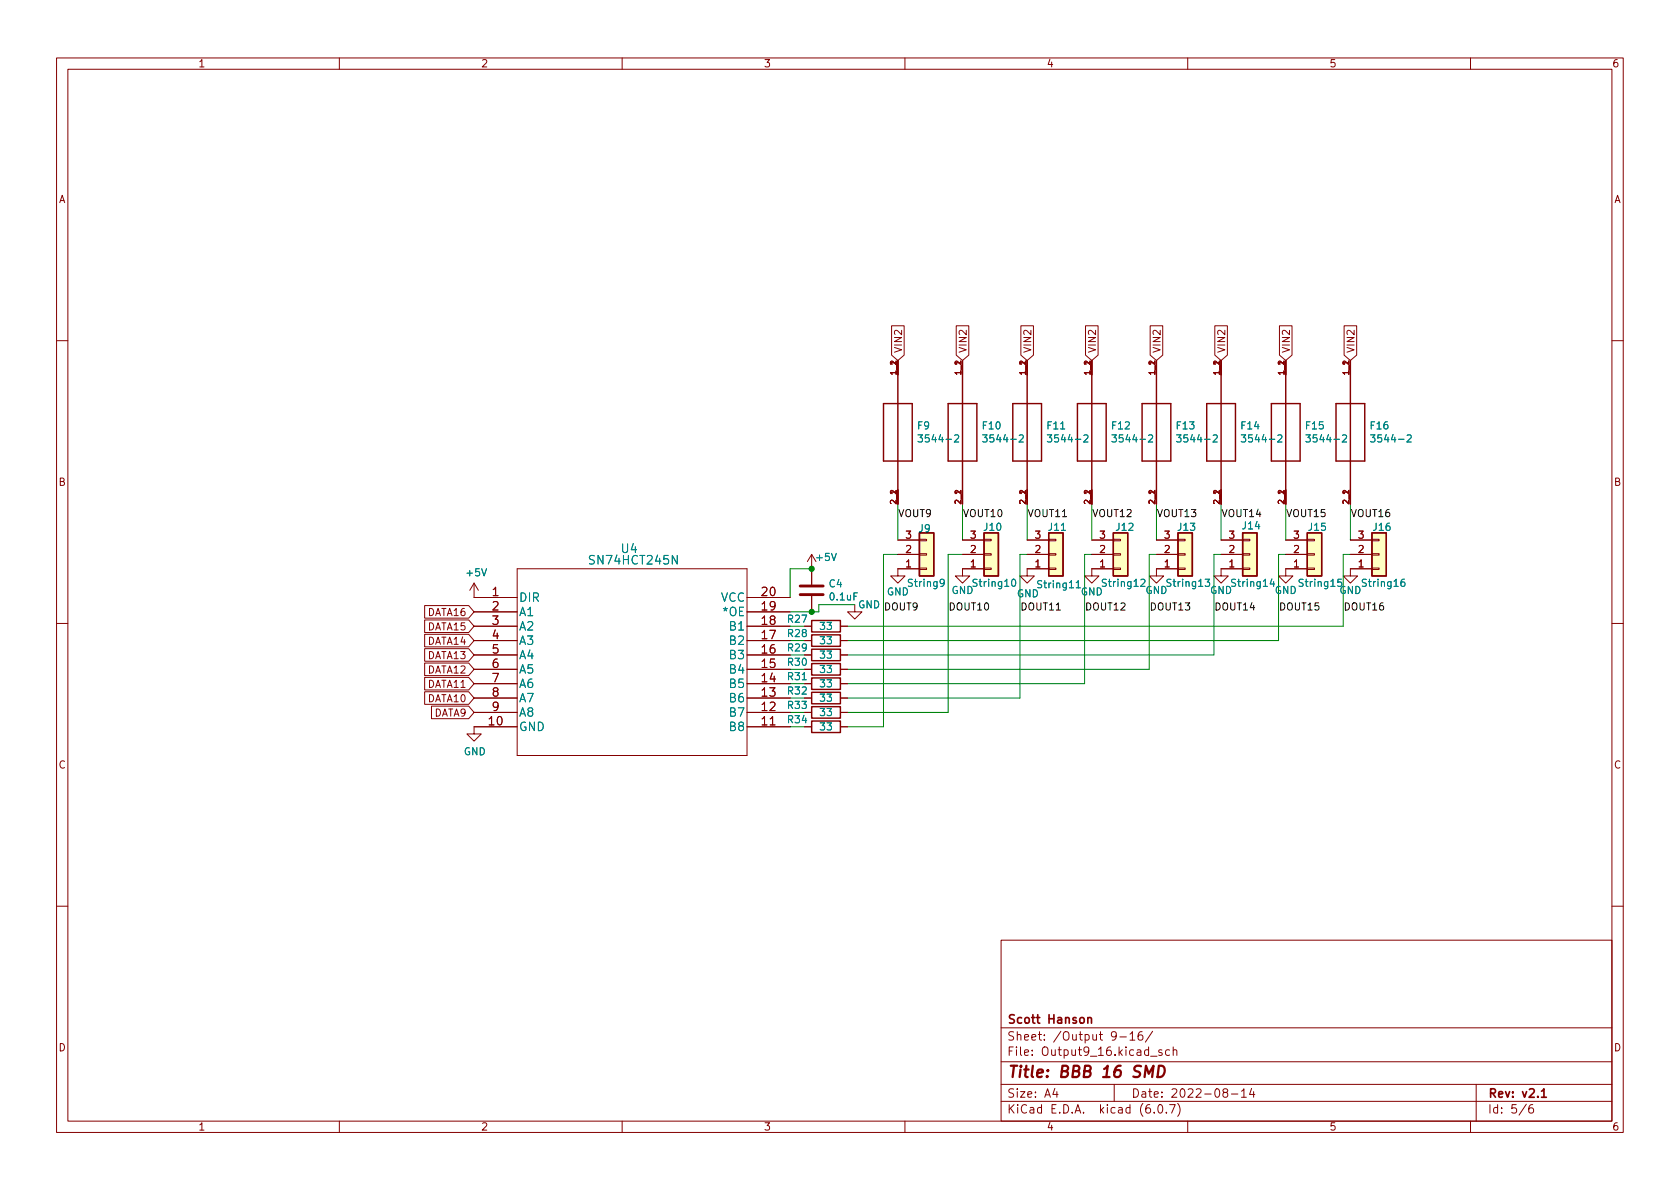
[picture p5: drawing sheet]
<svg xmlns="http://www.w3.org/2000/svg" width="297mm" height="210mm" viewBox="0 0 297 210" stroke-linecap="round" stroke-linejoin="round" font-family="sans-serif">
<g fill="none" stroke="#840000" stroke-width=".18">
<path d="M10 10.2h277v190.1h-277zM12 12.2h273v186.1h-273zM60 10.2v2M110 10.2v2M160 10.2v2M210 10.2v2M260 10.2v2M157.6 57.6h2.3v5.2l-1.2 .9-1.1-.9zM169.1 57.6h2.2v5.2l-1.1 .9-1.1-.9zM180.5 57.6h2.2v5.2l-1.1 .9-1.1-.9zM191.9 57.6h2.3v5.2l-1.2 .9-1.1-.9zM203.4 57.6h2.2v5.2l-1.1 .9-1.1-.9z"/>
<path d="M214.8 57.6h2.2v5.2l-1.1 .9-1.1-.9zM226.2 57.6h2.2v5.2l-1.1 .9-1.1-.9zM237.6 57.6h2.3v5.2l-1.1 .9-1.2-.9zM10 60.2h2M158.7 63.7v2.6M170.2 63.7v2.6M181.6 63.7v2.6M193 63.7v2.6M204.5 63.7v2.6M215.9 63.7v2.6M227.3 63.7v2.6M238.8 63.7v2.6"/>
<path d="M285 60.2h2M143.5 98v5.4M143.5 98l-.8 1.3M143.5 98l.8 1.3M158.7 98h3.9M158.7 95.5h3.9M158.7 86.6v2.5M162.6 95.4h1.2v.2h-1.2zM162.6 97.9h1.2v.3h-1.2zM170.2 98h3.8M170.2 95.5h3.8M170.2 86.6v2.5"/>
<path d="M174 95.4h1.3v.2h-1.3zM174 97.9h1.3v.3h-1.3zM181.6 98h3.8M181.6 95.5h3.8M181.6 86.6v2.5M185.4 95.4h1.3v.2h-1.3zM185.4 97.9h1.3v.3h-1.3zM193 98h3.8M193 95.5h3.8M193 86.6v2.5M196.8 95.4h1.3v.2h-1.3zM196.8 97.9h1.3v.3h-1.3z"/>
<path d="M204.5 98h3.8M204.5 95.5h3.8M204.5 86.6v2.5M208.3 95.4h1.2v.2h-1.2zM208.3 97.9h1.2v.3h-1.2zM215.9 98h3.8M215.9 95.5h3.8M215.9 86.6v2.5M219.7 95.4h1.3v.2h-1.3zM219.7 97.9h1.3v.3h-1.3zM227.3 98h3.8M227.3 95.5h3.8"/>
<path d="M227.3 86.6v2.5M231.1 95.4h1.3v.2h-1.3zM231.1 97.9h1.3v.3h-1.3zM238.8 98h3.8M238.8 95.5h3.8M238.8 86.6v2.5M242.6 95.4h1.2v.2h-1.2zM242.6 97.9h1.2v.3h-1.2zM10 110.2h2M75.1 109.6h7.8l.9 1.1-.9 1.1h-7.8zM75.1 107.1h7.8l.9 1.1-.9 1.1h-7.8zM75.1 112.2h7.8l.9 1.1-.9 1.1h-7.8z"/>
<path d="M75.1 114.7h7.8l.9 1.1-.9 1.1h-7.8zM75.1 119.8h7.8l.9 1.1-.9 1.1h-7.8zM75.1 117.2h7.8l.9 1.2-.9 1.1h-7.8zM83.8 113.3h7.6M83.8 115.8h7.6M83.8 103.1v2.6h7.6M83.8 118.4h7.6M83.8 110.7h7.6M83.8 108.2h7.6M83.8 103.1l-.7 1.3M83.8 103.1l.8 1.3M91.4 100.6h40.7v33h-40.7z"/>
<path d="M132.1 113.3h7.6M132.1 115.8h7.6M132.1 105.7h7.6M132.1 118.4h7.6M132.1 110.7h7.6M132.1 108.2h7.6M142.2 113.3h1.3M142.2 115.8h1.3M142.2 118.4h1.3M142.2 110.7h1.3M143.5 105.4v2.8M148.6 113.3h1.3"/>
<path d="M148.6 115.8h1.3M148.6 118.4h1.3M148.6 110.7h1.3M151.1 106.9v1.3h1.3l-1.3 1.3-1.2-1.3h1.2M162.6 100.5h1.2v.2h-1.2zM162.6 100.6h-3.9v1.2h1.3l-1.3 1.3-1.2-1.3h1.2M174 100.5h1.3v.2h-1.3zM174 100.6h-3.8v1.2h1.2l-1.2 1.3-1.3-1.3h1.3M185.4 100.5h1.3v.2h-1.3zM185.4 100.6h-3.8v1.2h1.3l-1.3 1.3-1.3-1.3h1.3M196.8 100.5h1.3v.2h-1.3zM196.8 100.6h-3.8v1.2h1.3l-1.3 1.3-1.2-1.3h1.2"/>
<path d="M208.3 100.5h1.2v.2h-1.2zM208.3 100.6h-3.8v1.2h1.2l-1.2 1.3-1.3-1.3h1.3M219.7 100.5h1.3v.2h-1.3zM219.7 100.6h-3.8v1.2h1.3l-1.3 1.3-1.3-1.3h1.3M231.1 100.5h1.3v.2h-1.3zM231.1 100.6h-3.8v1.2h1.3l-1.3 1.3-1.2-1.3h1.2M242.6 100.5h1.2v.2h-1.2zM242.6 100.6h-3.8v1.2h1.2l-1.2 1.3-1.3-1.3h1.3M285 110.2h2M75.1 122.3h7.8l.9 1.1-.9 1.1h-7.8zM76.3 124.9h6.6l.9 1.1-.9 1.1h-6.6zM83.8 126h7.6"/>
<path d="M83.8 123.4h7.6M83.8 120.9h7.6M91.4 128.5h-7.6v1.3h1.3l-1.3 1.3-1.3-1.3h1.3M132.1 126h7.6M132.1 128.5h7.6M132.1 123.4h7.6M132.1 120.9h7.6M142.2 126h1.3M142.2 128.5h1.3M142.2 123.4h1.3M142.2 120.9h1.3M148.6 126h1.3"/>
<path d="M148.6 128.5h1.3M148.6 123.4h1.3M148.6 120.9h1.3M10 160.2h2M177 166.3h108v32h-108zM285 160.2h2M60 198.3v2M110 198.3v2M160 198.3v2M177 194.8h108M177 191.8h108M177 187.8h108"/>
<path d="M177 181.8h108M186.5 192.5l-.4 1h1M186.9 193v1M197 191.8v3M198 183.4h1.1M199.8 182.9l.4-.5v1.5M199.8 183.9h.8M201.9 182.4a.59 .59 0 0 0-.7 .7v.5l.2 .3h.4l.2-.1 .1-.5-.2-.2-.4-.1-.3 .3M203.4 186.8h1.2M203.8 182.4l-1.3 1.9M204.1 196.7v.1M204.9 195.4l.2-.1a.81 .81 0 0 1 .6 .7 .81 .81 0 0 1-.3 .8h-.2a.81 .81 0 0 1-.6-.6 .81 .81 0 0 1 .3-.8z"/>
<path d="M205.4 185.7l-.3-.1-.2 .2v.3l.5 .1v.4h-.5M206.2 196.7v.1M206.8 195.3h1l-.7 1.5M206.8 185.7l-.4-.1-.3 .3v.4l.1 .3h.6M207.4 185.8l.2-.2 .4 .1 .1 .9M207.4 185.1v1.5M208.2 195.1a1.72 1.72 0 0 1 0 2.3M210 198.3v2M216.5 193.2l-.3-.3 .1-.2 .2-.2 .4 .1 .2 .2-.1 .2-.6 .2-.2 .3 .1 .4 .2 .1h.4l.2-.3-.1-.4-.2-.1M217.7 193.5h1.2M219.5 193l.4-.5v1.5M219.5 194h.9"/>
<path d="M221.3 192.5l-.4 1h1M221.6 193v1M260 198.3v2M261 191.8v6.5M269.9 195.3l-1.3 1.9M271 195.3a.6 .6 0 0 0-.7 .7v.5l.1 .3h.5l.2-.1 .1-.5-.2-.2-.4-.1-.3 .3"/>
</g>
<path d="M192.3 179.9v1M192.3 180.1l.3-.2 .3 .1 .1 .9M272.6 193l.4-.5v1.5M272.6 194h.8" fill="none" stroke="#840000" stroke-width=".3"/>
<path d="M202.4 190.5l.2-2 .5 1.4 .9-1.4-.3 2M204.9 188.5h.5a1.08 1.08 0 0 1 .5 1 1.08 1.08 0 0 1-.8 1h-.4z" fill="none" stroke="#840000" stroke-width=".4"/>
<g fill="none" stroke="#840000" stroke-width=".25">
<path d="M156.2 71.4h5.1v10.1h-5.1zM158.7 63.7v25.4M167.6 71.4h5.1v10.1h-5.1zM170.2 63.7v25.4M179.1 71.4h5v10.1h-5zM181.6 63.7v25.4M190.5 71.4h5.1v10.1h-5.1zM193 63.7v25.4M201.9 71.4h5.1v10.1h-5.1zM204.5 63.7v25.4M213.4 71.4h5v10.1h-5zM215.9 63.7v25.4"/>
<path d="M224.8 71.4h5.1v10.1h-5.1zM227.3 63.7v25.4M236.2 71.4h5.1v10.1h-5.1zM238.8 63.7v25.4M162.6 94.2h2.5v7.6h-2.5zM174 94.2h2.5v7.6h-2.5zM185.4 94.2h2.6v7.6h-2.6zM196.8 94.2h2.6v7.6h-2.6zM208.3 94.2h2.5v7.6h-2.5zM219.7 94.2h2.5v7.6h-2.5zM231.1 94.2h2.6v7.6h-2.6zM242.6 94.2h2.5v7.6h-2.5z"/>
<path d="M143.5 112.3h5.1v2h-5.1zM143.5 114.8h5.1v2h-5.1zM143.5 109.7h5.1v2.1h-5.1zM143.5 119.9h5.1v2h-5.1zM143.5 117.3h5.1v2.1h-5.1zM143.5 125h5.1v2h-5.1zM143.5 127.5h5.1v2h-5.1zM143.5 122.4h5.1v2.1h-5.1z"/>
</g>
<g fill="#ffffc2" stroke="#ffffc2" stroke-width=".18">
<path d="M219.7 94.2h2.5v7.6h-2.5z"/>
<path d="M231.1 94.2h2.6v7.6h-2.6z"/>
<path d="M196.8 94.2h2.6v7.6h-2.6z"/>
<path d="M208.3 94.2h2.5v7.6h-2.5z"/>
<path d="M185.4 94.2h2.6v7.6h-2.6z"/>
<path d="M162.6 94.2h2.5v7.6h-2.5z"/>
<path d="M174 94.2h2.5v7.6h-2.5z"/>
<path d="M242.6 94.2h2.5v7.6h-2.5z"/>
</g>
<g fill="none" stroke="#008484" stroke-width=".18">
<path d="M162.3 76.9h.8l-.4 .5 .3 .1v.5l-.1 .2-.6-.2M168.8 77l.5-.1 .2 .4-.8 .9h.8M173.7 76.9h.8l-.4 .5 .4 .1v.5l-.2 .2-.6-.2M180.2 77l.5-.1 .2 .4-.7 .9h.7M185.2 76.9h.8l-.5 .5 .4 .1v.5l-.2 .2-.5-.2M191.6 77l.5-.1 .3 .4-.8 .9h.8M196.6 76.9h.8l-.4 .5 .3 .1v.5l-.2 .2-.5-.2M203.1 77l.5-.1 .2 .4-.8 .9h.8M208 76.9h.8l-.4 .5 .4 .1v.5l-.2 .2-.6-.2M214.5 77l.5-.1 .2 .4-.8 .9h.8M219.5 76.9h.7l-.4 .5 .4 .1v.5l-.2 .2-.5-.2M225.9 77l.5-.1 .3 .4-.8 .9h.8"/>
<path d="M230.9 76.9h.8l-.4 .5 .3 .1v.5l-.2 .2-.5-.2M237.4 77l.4-.1 .3 .4-.8 .9h.8M242.3 76.9h.8l-.4 .5 .3 .1v.5l-.1 .2-.6-.2M248.8 77l.5-.1 .2 .4-.8 .9h.8M166.9 103l-.2 .2h-.2l-.3-.2 .1-.5 .4-.1 .2 .1a.84 .84 0 0 1-.3 1.2h-.3M179 102.5l.2-.1a.68 .68 0 0 1 .4 .7 .68 .68 0 0 1-.4 .6 .84 .84 0 0 1-.2-1.2zM190.3 103l.4-.3v1.2M190.3 103.9h.7M201.7 102.5l.5-.1 .2 .4-.7 .9h.7M213.1 102.4h.8l-.4 .5 .3 .1v.6l-.2 .1-.5-.1M224.9 102.4l-.3 .9h.8M225.2 102.8v.9"/>
<path d="M237.2 102.4h-.6l-.1 .6 .2-.1 .4 .1 .1 .1v.5l-.2 .1-.5-.1M248.3 102.4l-.4 .1a.85 .85 0 0 0 0 1.2l.5-.1v-.5l-.2-.2h-.3l-.2 .2"/>
</g>
<path d="M141.5 105.2h4M141.5 103.6h4" fill="none" stroke="#840000" stroke-width=".51"/>
<g fill="none" stroke="#008400" stroke-width=".18">
<path d="M158.7 98h-2.5v30.5h-6.3M158.7 89.1v6.4M170.2 98h-2.6v28h-17.7M170.2 89.1v6.4M181.6 98h-1.3v25.4h-30.4M181.6 89.1v6.4M193 98h-1.2v22.9h-41.9M193 89.1v6.4M204.5 98h-1.3v20.4h-53.3M204.5 89.1v6.4M215.9 98h-1.3v17.8h-64.7M215.9 89.1v6.4"/>
<path d="M227.3 98h-1.2v15.3h-76.2M227.3 89.1v6.4M238.8 98h-1.3v12.7h-87.6M238.8 89.1v6.4M139.7 110.7h2.5M143.5 100.6h-3.8v5.1M151.1 106.9h-6.3v1.3h-5.1"/>
</g>
<g fill="#008400" stroke="#008400" stroke-width=".18">
<circle cx="143.5" cy="100.6" r=".46"/>
<circle cx="143.5" cy="108.2" r=".46"/>
</g>
<text font-size="2.8" fill="#840000" x="178" y="190.6">Title: BBB 16 SMD</text>
<g font-size="2.1" fill="#008484">
<text x="104.6" y="99.8">SN74HCT245N</text>
<text x="109.9" y="97.8">U4</text>
<text x="91.7" y="106.4">DIR</text>
<text x="127.4" y="106.4">VCC</text>
<text x="91.7" y="108.9">A1</text>
<text x="91.7" y="111.5">A2</text>
<text x="128" y="108.9">*OE</text>
<text x="129.2" y="111.5">B1</text>
<text x="91.7" y="114">A3</text>
<text x="91.7" y="116.6">A4</text>
<text x="91.7" y="119.1">A5</text>
<text x="129.2" y="119.1">B4</text>
<text x="129.2" y="116.6">B3</text>
<text x="129.2" y="114">B2</text>
<text x="91.7" y="121.6">A6</text>
<text x="91.7" y="124.2">A7</text>
<text x="129.2" y="124.2">B6</text>
<text x="129.2" y="121.6">B5</text>
<text x="91.7" y="129.3">GND</text>
<text x="91.7" y="126.7">A8</text>
<text x="129.2" y="129.3">B8</text>
<text x="129.2" y="126.7">B7</text>
</g>
<g font-size="2.1" fill="#840000">
<text x="87" y="105.4">1</text>
<text x="87" y="107.9">2</text>
<text x="134.7" y="107.9">19</text>
<text x="134.7" y="105.4">20</text>
<text x="87" y="110.5">3</text>
<text x="87" y="113">4</text>
<text x="134.7" y="113">17</text>
<text x="134.7" y="110.5">18</text>
<text x="87" y="115.6">5</text>
<text x="87" y="118.1">6</text>
<text x="134.7" y="118.1">15</text>
<text x="134.7" y="115.6">16</text>
<text x="87" y="120.6">7</text>
<text x="87" y="123.2">8</text>
<text x="87" y="125.7">9</text>
<text x="134.7" y="125.7">12</text>
<text x="134.7" y="123.2">13</text>
<text x="134.7" y="120.6">14</text>
<text x="86.5" y="128.3">10</text>
<text x="134.7" y="128.3">11</text>
<text x="178" y="184">Sheet: /Output 9-16/</text>
<text x="178" y="181">Scott Hanson</text>
<text x="178" y="186.7">File: Output9_16.kicad_sch</text>
<text x="178" y="196.9">KiCad E.D.A. kicad (6.0.7)</text>
<text x="178" y="194.1">Size: A4</text>
<text x="200" y="194.1">Date: 2022-08-14</text>
<text x="263" y="194.1">Rev: v2.1</text>
<text x="263" y="196.9">Id: 5/6</text>
</g>
<g font-size="1.8" fill="#840000">
<text x="35" y="11.9">1</text>
<text x="85" y="11.9">2</text>
<text x="135" y="11.9">3</text>
<text x="185" y="11.9">4</text>
<text x="235" y="11.9">5</text>
<text x="285" y="11.9">6</text>
<text x="10.3" y="35.9">A</text>
<text x="285.3" y="35.9">A</text>
<text x="159.5" y="62.5" transform="rotate(-90 159.5 62.5)">VIN2</text>
<text x="170.9" y="62.5" transform="rotate(-90 170.9 62.5)">VIN2</text>
<text x="182.3" y="62.5" transform="rotate(-90 182.3 62.5)">VIN2</text>
<text x="193.8" y="62.5" transform="rotate(-90 193.8 62.5)">VIN2</text>
<text x="205.2" y="62.5" transform="rotate(-90 205.2 62.5)">VIN2</text>
<text x="216.6" y="62.5" transform="rotate(-90 216.6 62.5)">VIN2</text>
<text x="228.1" y="62.5" transform="rotate(-90 228.1 62.5)">VIN2</text>
<text x="239.5" y="62.5" transform="rotate(-90 239.5 62.5)">VIN2</text>
<text x="10.3" y="85.9">B</text>
<text x="285.3" y="85.9">B</text>
<text x="160.2" y="95.2">3</text>
<text x="171.6" y="95.2">3</text>
<text x="183" y="95.2">3</text>
<text x="194.5" y="95.2">3</text>
<text x="205.9" y="95.2">3</text>
<text x="217.3" y="95.2">3</text>
<text x="228.7" y="95.2">3</text>
<text x="240.2" y="95.2">3</text>
<text x="160.2" y="100.3">1</text>
<text x="160.2" y="97.8">2</text>
<text x="171.6" y="100.3">1</text>
<text x="171.6" y="97.8">2</text>
<text x="183" y="100.3">1</text>
<text x="183" y="97.8">2</text>
<text x="194.5" y="100.3">1</text>
<text x="194.5" y="97.8">2</text>
<text x="205.9" y="100.3">1</text>
<text x="205.9" y="97.8">2</text>
<text x="217.3" y="100.3">1</text>
<text x="217.3" y="97.8">2</text>
<text x="228.7" y="100.3">1</text>
<text x="228.7" y="97.8">2</text>
<text x="240.2" y="100.3">1</text>
<text x="240.2" y="97.8">2</text>
<text x="75.7" y="111.5">DATA15</text>
<text x="75.7" y="108.9">DATA16</text>
<text x="75.7" y="114">DATA14</text>
<text x="75.7" y="116.5">DATA13</text>
<text x="75.7" y="119.1">DATA12</text>
<text x="75.7" y="121.6">DATA11</text>
<text x="75.7" y="124.2">DATA10</text>
<text x="76.7" y="126.7">DATA9</text>
<text x="10.3" y="135.9">C</text>
<text x="285.3" y="135.9">C</text>
<text x="10.3" y="185.9">D</text>
<text x="285.3" y="185.9">D</text>
<text x="35" y="199.9">1</text>
<text x="85" y="199.9">2</text>
<text x="135" y="199.9">3</text>
<text x="185" y="199.9">4</text>
<text x="235" y="199.9">5</text>
<text x="285" y="199.9">6</text>
</g>
<g font-size="1.8" fill="#008484">
<text x="162.2" y="75.9">F9</text>
<text x="173.8" y="75.9">F10</text>
<text x="185.2" y="75.9">F11</text>
<text x="196.7" y="75.9">F12</text>
<text x="208.1" y="75.9">F13</text>
<text x="219.5" y="75.9">F14</text>
<text x="230.9" y="75.9">F15</text>
<text x="242.4" y="75.9">F16</text>
<text x="163.2" y="78.2">3544-2</text>
<text x="174.6" y="78.2">3544-2</text>
<text x="186" y="78.2">3544-2</text>
<text x="197.5" y="78.2">3544-2</text>
<text x="208.9" y="78.2">3544-2</text>
<text x="220.3" y="78.2">3544-2</text>
<text x="231.8" y="78.2">3544-2</text>
<text x="243.2" y="78.2">3544-2</text>
<text x="162.5" y="94.1">J9</text>
<text x="174" y="93.8">J10</text>
<text x="185.5" y="93.8">J11</text>
<text x="197.4" y="93.8">J12</text>
<text x="208.3" y="93.8">J13</text>
<text x="219.8" y="93.6">J14</text>
<text x="231.4" y="93.8">J15</text>
<text x="242.9" y="93.8">J16</text>
<text x="82.6" y="101.9">+5V</text>
<text x="144.5" y="99.2">+5V</text>
<text x="146.6" y="103.9">C4</text>
<text x="146.8" y="106.2">0.1uF</text>
<text x="151.7" y="107.6">GND</text>
<text x="156.8" y="105.3">GND</text>
<text x="160.7" y="103.8">String9</text>
<text x="168.2" y="105">GND</text>
<text x="172.3" y="103.8">String10</text>
<text x="179.8" y="105.6">GND</text>
<text x="183.7" y="104">String11</text>
<text x="191.1" y="105.3">GND</text>
<text x="195.1" y="103.8">String12</text>
<text x="202.5" y="105">GND</text>
<text x="206.6" y="103.8">String13</text>
<text x="213.9" y="105">GND</text>
<text x="218" y="103.8">String14</text>
<text x="225.4" y="105">GND</text>
<text x="229.9" y="103.8">String15</text>
<text x="236.8" y="105">GND</text>
<text x="241.1" y="103.8">String16</text>
<text x="139.3" y="112.6">R28</text>
<text x="139.3" y="110.1">R27</text>
<text x="145.1" y="113.9">33</text>
<text x="145.1" y="111.4">33</text>
<text x="139.3" y="115.2">R29</text>
<text x="139.3" y="117.7">R30</text>
<text x="145.1" y="116.5">33</text>
<text x="145.1" y="119">33</text>
<text x="139.3" y="125.3">R33</text>
<text x="139.3" y="122.8">R32</text>
<text x="139.3" y="120.3">R31</text>
<text x="145.1" y="124.1">33</text>
<text x="145.1" y="121.5">33</text>
<text x="139.3" y="127.9">R34</text>
<text x="145.1" y="126.6">33</text>
<text x="145.1" y="129.2">33</text>
<text x="82" y="133.5">GND</text>
</g>
<g font-size="1.8">
<text x="158.7" y="91.4">VOUT9</text>
<text x="170.2" y="91.4">VOUT10</text>
<text x="181.6" y="91.4">VOUT11</text>
<text x="193" y="91.4">VOUT12</text>
<text x="204.5" y="91.4">VOUT13</text>
<text x="215.9" y="91.4">VOUT14</text>
<text x="227.3" y="91.4">VOUT15</text>
<text x="238.8" y="91.4">VOUT16</text>
<text x="151.7" y="107.6">GND DOUT9</text>
<text x="167.6" y="107.9">DOUT10</text>
<text x="180.3" y="107.9">DOUT11</text>
<text x="191.8" y="107.9">DOUT12</text>
<text x="203.2" y="107.9">DOUT13</text>
<text x="214.6" y="107.9">DOUT14</text>
<text x="226.1" y="107.9">DOUT15</text>
<text x="237.5" y="107.9">DOUT16</text>
</g>
<g font-size="1.4" fill="#840000">
<text x="158.5" y="64.6" transform="rotate(-90 158.5 64.6)">2</text>
<text x="169.9" y="64.6" transform="rotate(-90 169.9 64.6)">2</text>
<text x="181.4" y="64.6" transform="rotate(-90 181.4 64.6)">2</text>
<text x="192.8" y="64.6" transform="rotate(-90 192.8 64.6)">2</text>
<text x="204.2" y="64.6" transform="rotate(-90 204.2 64.6)">2</text>
<text x="215.6" y="64.6" transform="rotate(-90 215.6 64.6)">2</text>
<text x="227.1" y="64.6" transform="rotate(-90 227.1 64.6)">2</text>
<text x="238.5" y="64.6" transform="rotate(-90 238.5 64.6)">2</text>
<text x="158.5" y="66.2" transform="rotate(-90 158.5 66.2)">1_1</text>
<text x="169.9" y="66.2" transform="rotate(-90 169.9 66.2)">1_1</text>
<text x="181.4" y="66.2" transform="rotate(-90 181.4 66.2)">1_1</text>
<text x="192.8" y="66.2" transform="rotate(-90 192.8 66.2)">1_1</text>
<text x="204.2" y="66.2" transform="rotate(-90 204.2 66.2)">1_1</text>
<text x="215.6" y="66.2" transform="rotate(-90 215.6 66.2)">1_1</text>
<text x="227.1" y="66.2" transform="rotate(-90 227.1 66.2)">1_1</text>
<text x="238.5" y="66.2" transform="rotate(-90 238.5 66.2)">1_1</text>
<text x="158.5" y="89.1" transform="rotate(-90 158.5 89.1)">2_1</text>
<text x="158.5" y="87.5" transform="rotate(-90 158.5 87.5)">2</text>
<text x="169.9" y="89.1" transform="rotate(-90 169.9 89.1)">2_1</text>
<text x="169.9" y="87.5" transform="rotate(-90 169.9 87.5)">2</text>
<text x="181.4" y="89.1" transform="rotate(-90 181.4 89.1)">2_1</text>
<text x="181.4" y="87.5" transform="rotate(-90 181.4 87.5)">2</text>
<text x="192.8" y="89.1" transform="rotate(-90 192.8 89.1)">2_1</text>
<text x="192.8" y="87.5" transform="rotate(-90 192.8 87.5)">2</text>
<text x="204.2" y="89.1" transform="rotate(-90 204.2 89.1)">2_1</text>
<text x="204.2" y="87.5" transform="rotate(-90 204.2 87.5)">2</text>
<text x="215.6" y="89.1" transform="rotate(-90 215.6 89.1)">2_1</text>
<text x="215.6" y="87.5" transform="rotate(-90 215.6 87.5)">2</text>
<text x="227.1" y="89.1" transform="rotate(-90 227.1 89.1)">2_1</text>
<text x="227.1" y="87.5" transform="rotate(-90 227.1 87.5)">2</text>
<text x="238.5" y="89.1" transform="rotate(-90 238.5 89.1)">2_1</text>
<text x="238.5" y="87.5" transform="rotate(-90 238.5 87.5)">2</text>
</g>
</svg>
